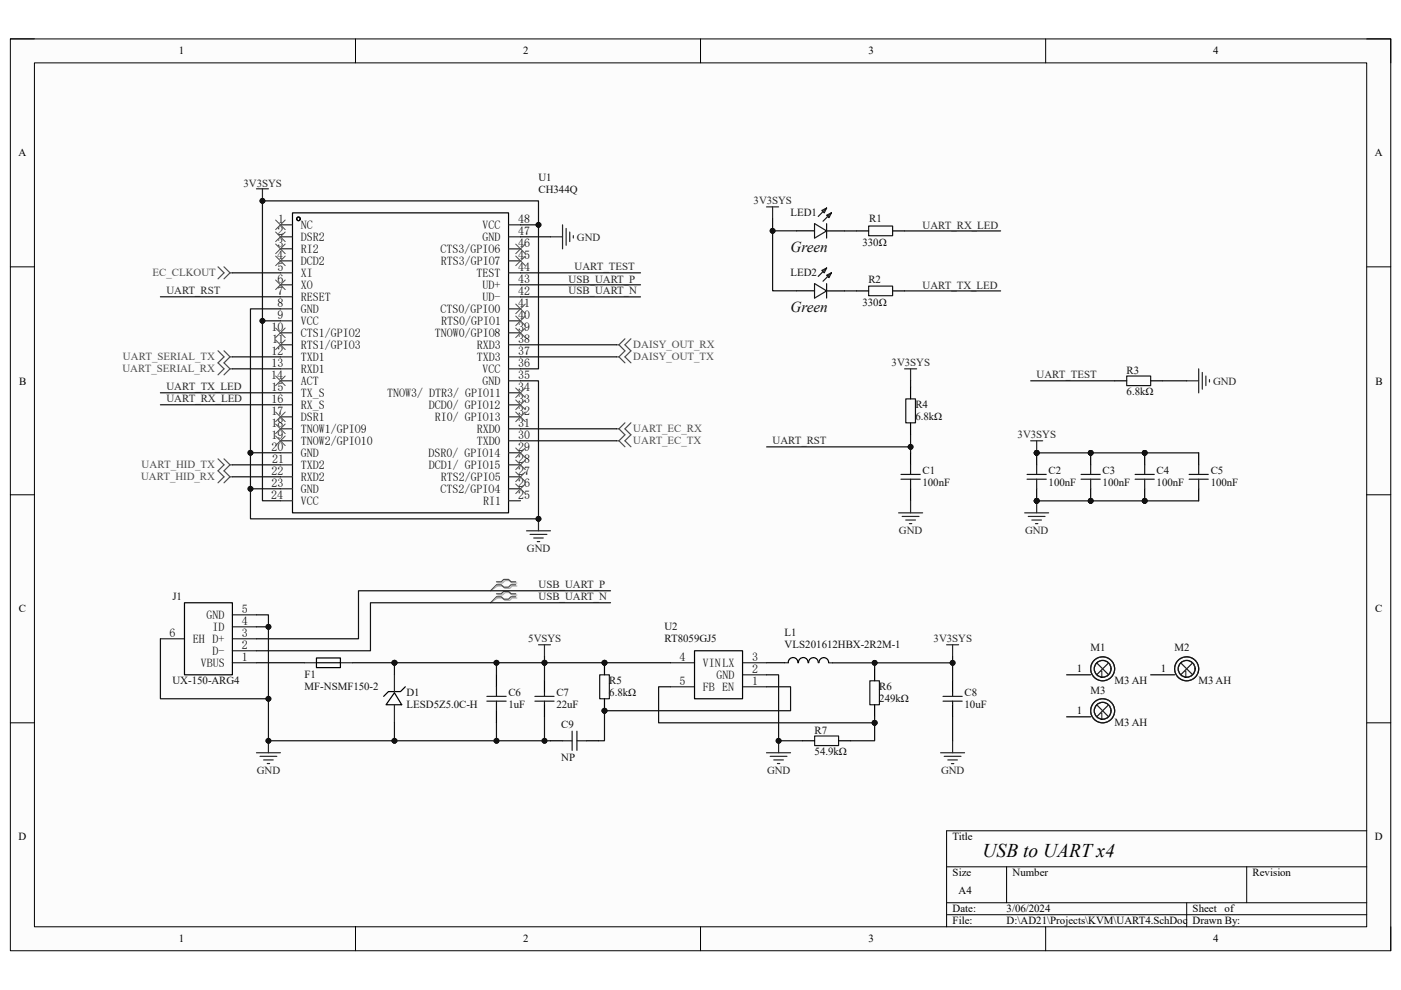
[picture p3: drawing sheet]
<svg xmlns="http://www.w3.org/2000/svg" width="297mm" height="210mm" viewBox="0 0 297 210" stroke-linecap="round" stroke-linejoin="round" font-family="sans-serif">
<path d="M2.2 8.3h292.7v193.4h-292.7z" fill="#fcfcfc"/>
<path d="M2.2 8.3h292.7v193.4h-292.7z" fill="none" stroke="#000" stroke-width=".21"/>
<path d="M7.3 13.3h282.5v183.3h-282.5z" fill="#fcfcfc"/>
<g fill="none" stroke="#000" stroke-width=".21">
<path d="M2.2 8.2h5.1M7.3 13.3h282.5v183.3h-282.5zM75.4 8.3v5M148.5 8.3v5M221.7 8.3v5M289.8 8.3h5.1v5M2.2 56.6h5.1M289.8 56.6h5.1M2.2 104.9h5.1M289.8 104.9h5.1M2.2 153.3h5.1M289.8 153.3h5.1"/>
<path d="M289.8 176.2h-89.1v20.4M75.4 196.6v5.1M148.5 196.6v5.1M200.7 183.9h89.1M200.7 191.5h89.1M200.7 194h89.1M213.4 183.9v7.6M221.7 196.6v5.1M251.6 191.5v5.1M264.3 183.9v7.6M294.9 196.6v5.1"/>
</g>
<g fill="none" stroke="#000" stroke-width=".25">
<path d="M62 45.1h45.8v63.7h-45.8zM39.1 127.8h10.2v15.3h-10.2z"/>
<circle cx="63.3" cy="46.4" r=".38"/>
</g>
<g fill="none" stroke="#292929" stroke-width=".25">
<path d="M59.5 47.7h2.5M59.5 50.2h2.5M59.5 52.8h2.5M59.5 55.3h2.5M59.5 57.9h2.5M107.8 47.7h2.6M107.8 50.2h2.6M107.8 52.8h2.6M107.8 55.3h2.6M107.8 57.9h2.6M59.5 60.4h2.5M59.5 62.9h2.5"/>
<path d="M59.5 65.5h2.5M59.5 68.1h2.5M59.5 70.6h2.5M59.5 73.1h2.5M59.5 75.7h2.5M59.5 78.2h2.5M107.8 60.4h2.6M107.8 63h2.6M107.8 65.5h2.6M107.8 68.1h2.6M107.8 70.6h2.6M107.8 73.1h2.6"/>
<path d="M107.8 75.7h2.6M107.8 78.2h2.6M59.5 88.4h2.5M59.5 91h2.5M59.5 93.5h2.5M59.5 96h2.5M59.5 98.6h2.5M59.5 80.8h2.5M59.5 83.3h2.5M59.5 85.9h2.5M107.8 80.8h2.6M107.8 83.3h2.6"/>
<path d="M107.8 85.9h2.6M107.8 88.4h2.6M107.8 91h2.6M107.8 93.5h2.6M107.8 96h2.6M107.8 98.6h2.6M59.5 101.1h2.5M59.5 103.7h2.5M59.5 106.2h2.5M107.8 101.1h2.6M107.8 103.7h2.6M107.8 106.2h2.6"/>
<path d="M34 135.5h5.1M49.3 135.5h5.1M49.3 130.4h5.1M49.3 132.9h5.1M49.3 138h5.1M49.3 140.6h5.1"/>
</g>
<path d="M54.4 159.7h5.1M56.9 157.1v2.6M55.1 160.4h3.6M55.9 161.2h2M56.7 161.9h.5" fill="none" stroke="#262626" stroke-width=".25"/>
<circle cx="56.9" cy="157.1" r=".51" fill="#0e0e0e"/>
<circle cx="56.9" cy="157.1" r=".51" fill="none" stroke="#0e0e0e" stroke-width=".21"/>
<path d="M147.3 138h10.1v10.2h-10.1zM83.6 146.9l1.6 2.6h-3.4zM85.9 145.7l-1 1h-2.5l-1.1 1M105.3 143.1v2.6M105.3 150.7v2.6M115.4 144.4v2.5M115.4 149.5v2.5M167.1 140.6a1.02 1.02 0 0 1 1-1.1 1.02 1.02 0 0 1 1.1 1.1M169.3 140.6a1.02 1.02 0 0 1 1-1.1 1.02 1.02 0 0 1 1 1.1M171.4 140.6a1.02 1.02 0 0 1 1.1-1.1 1.02 1.02 0 0 1 1 1.1M173.6 140.6a1.02 1.02 0 0 1 1.1-1.1 1.02 1.02 0 0 1 1 1.1" fill="none" stroke="#000" stroke-width=".25"/>
<path d="M103.2 147.7h4.1M103.2 148.7h4.1M105.3 145.7v2M105.3 148.7v2M113.4 147.7h4.1M113.4 148.7h4.1M115.4 146.9v.8M115.4 148.7v.8" fill="none" stroke="#1c1c1c" stroke-width=".25"/>
<path d="M114.2 136.8h2.5M115.4 136.8v2.5M200.7 136.8h2.5M202 136.8v2.5M162.5 159.7h5.1M165.1 157.1v2.6M163.3 160.4h3.6M164.1 161.2h2M164.8 161.9h.5" fill="none" stroke="#262626" stroke-width=".25"/>
<path d="M83.6 143.1v3.8M83.6 149.5v3.8M142.2 145.7h5.1M142.2 140.6h5.1M157.4 145.7h5.1M157.4 143.1h5.1M157.4 140.6h5.1M166.3 140.6h.8M175.8 140.6h.7" fill="none" stroke="#292929" stroke-width=".25"/>
<path d="M105.5 123.7h1l.6-.6h1l.5 .6h1M105.5 124.3h1l.6 .5h1l.5-.5h1M105.5 126.2h1l.6-.5h1l.5 .5h1M105.5 126.8h1l.6 .5h1l.5-.5h1" fill="none" stroke="#aeaeae" stroke-width=".25"/>
<path d="M105.5 124.3l-1.5 1M105.5 126.8l-1.5 1" fill="none" stroke="#aeaeae" stroke-width=".21"/>
<path d="M105.3 123.4h1l.5-.5h1l.5 .5h1M105.3 124h1l.5 .5h1l.5-.5h1M105.3 125.9h1l.5-.5h1l.5 .5h1M105.3 126.6h1l.5 .5h1l.5-.5h1" fill="none" stroke="#4c4c4c" stroke-width=".25"/>
<path d="M105.3 124l-1.3 1.3M105.3 126.6l-1.3 1.2" fill="none" stroke="#4c4c4c" stroke-width=".21"/>
<circle cx="165.1" cy="157.1" r=".51" fill="#0e0e0e"/>
<circle cx="165.1" cy="157.1" r=".51" fill="none" stroke="#0e0e0e" stroke-width=".21"/>
<path d="M170.2 157.1h2.5M177.8 157.1h2.5M185.4 141.9v2.5M185.4 149.5v2.5M202 144.4v2.5M202 149.5v2.5" fill="none" stroke="#000" stroke-width=".25"/>
<path d="M172.7 156.1h5.1v2h-5.1zM184.4 144.4h2.1v5.1h-2.1zM199.9 147.7h4.1M199.9 148.7h4.1M202 146.9v.8M202 148.7v.8" fill="none" stroke="#1c1c1c" stroke-width=".25"/>
<path d="M199.4 159.7h5.1M202 157.1v2.6M200.2 160.4h3.5M201 161.2h2M201.7 162h.5" fill="none" stroke="#262626" stroke-width=".25"/>
<circle cx="128.2" cy="140.6" r=".51" fill="#0e0e0e"/>
<circle cx="128.2" cy="140.6" r=".51" fill="none" stroke="#0e0e0e" stroke-width=".21"/>
<circle cx="128.2" cy="150.8" r=".51" fill="#0e0e0e"/>
<circle cx="128.2" cy="150.8" r=".51" fill="none" stroke="#0e0e0e" stroke-width=".21"/>
<path d="M127.1 143.1h2.1v5.1h-2.1z" fill="none" stroke="#1c1c1c" stroke-width=".25"/>
<path d="M128.2 140.6v2.5" fill="none" stroke="#000" stroke-width=".25"/>
<circle cx="128.2" cy="140.6" r=".51" fill="#0e0e0e"/>
<circle cx="128.2" cy="140.6" r=".51" fill="none" stroke="#0e0e0e" stroke-width=".21"/>
<path d="M128.2 148.2v2.5" fill="none" stroke="#000" stroke-width=".25"/>
<circle cx="128.2" cy="150.8" r=".51" fill="#0e0e0e"/>
<circle cx="128.2" cy="150.8" r=".51" fill="none" stroke="#0e0e0e" stroke-width=".21"/>
<path d="M116.7 157.1h2.6M124.4 157.1h2.5" fill="none" stroke="#000" stroke-width=".25"/>
<path d="M119.3 157.1h2M121.3 155.1v4.1M122.3 155.1v4.1M122.3 157.1h2.1" fill="none" stroke="#1c1c1c" stroke-width=".25"/>
<path d="M111.6 112.6h5.1M112.4 113.3h3.5M113.2 114.1h2M113.9 114.9h.5M114.2 110v2.6" fill="none" stroke="#262626" stroke-width=".25"/>
<circle cx="114.2" cy="110" r=".51" fill="#0e0e0e"/>
<circle cx="114.2" cy="110" r=".51" fill="none" stroke="#0e0e0e" stroke-width=".21"/>
<g fill="none" stroke="#4c4c4c" stroke-width=".21">
<path d="M58.4 49.2l2.1 2M58.4 54.3l2.1 2M58.4 51.8l2.1 2M58.4 46.7l2.1 2M60.5 49.2l-2.1 2M60.5 54.3l-2.1 2M60.5 51.8l-2.1 2M60.5 46.7l-2.1 2M109.3 51.8l2.1 2M109.3 54.3l2.1 2M111.4 51.8l-2.1 2M111.4 54.3l-2.1 2"/>
<path d="M58.4 69.6l2.1 2M58.4 72.1l2.1 2M60.5 69.6l-2.1 2M60.5 72.1l-2.1 2M109.3 64.5l2.1 2M109.3 67l2.1 2.1M109.3 69.6l2.1 2M111.4 64.5l-2.1 2M111.4 67l-2.1 2.1M111.4 69.6l-2.1 2M58.4 87.4l2.1 2M58.4 89.9l2.1 2.1"/>
<path d="M58.4 92.5l2.1 2M60.5 87.4l-2.1 2M60.5 89.9l-2.1 2.1M60.5 92.5l-2.1 2M109.3 95l2.1 2.1M109.3 97.6l2.1 2M109.3 82.3l2.1 2M109.3 84.8l2.1 2.1M109.3 87.4l2.1 2M111.4 95l-2.1 2.1M111.4 97.6l-2.1 2M111.4 82.3l-2.1 2"/>
<path d="M111.4 84.8l-2.1 2.1M111.4 87.4l-2.1 2M109.3 100.1l2.1 2.1M109.3 102.7l2.1 2M111.4 100.1l-2.1 2.1M111.4 102.7l-2.1 2"/>
</g>
<path d="M54.4 40h2.5M55.6 40v2.6M116.7 50.2h2.6M119.3 47.7v5.1M120 48.5v3.5M120.8 49.2v2M121.6 50v.5" fill="none" stroke="#262626" stroke-width=".25"/>
<circle cx="55.6" cy="42.6" r=".51" fill="#0e0e0e"/>
<circle cx="55.6" cy="42.6" r=".51" fill="none" stroke="#0e0e0e" stroke-width=".21"/>
<path d="M236.3 80.8h2.6M244 80.8h2.5M67.1 139.6h5.1v2h-5.1zM67.1 140.6h5.1" fill="none" stroke="#000" stroke-width=".25"/>
<path d="M64.6 140.6h2.5M72.2 140.6h2.5" fill="none" stroke="#292929" stroke-width=".25"/>
<path d="M238.9 79.8h5.1v2h-5.1z" fill="none" stroke="#1c1c1c" stroke-width=".25"/>
<path d="M130.7 91h.5M130.7 93.5h.5M131.2 91l1.3 1.2-1.3 1.3M131.2 93.5l1.3 1.3M132.5 89.7l-1.3 1.3M133.8 89.7l-1.3 1.3 1.3 1.2-1.3 1.3 1.3 1.3" fill="none" stroke="#4c4c4c" stroke-width=".25"/>
<circle cx="219.8" cy="96.1" r=".51" fill="#0e0e0e"/>
<circle cx="219.8" cy="96.1" r=".51" fill="none" stroke="#0e0e0e" stroke-width=".21"/>
<circle cx="219.8" cy="106.2" r=".51" fill="#0e0e0e"/>
<circle cx="219.8" cy="106.2" r=".51" fill="none" stroke="#0e0e0e" stroke-width=".21"/>
<path d="M219.8 96.1v2.5" fill="none" stroke="#000" stroke-width=".25"/>
<circle cx="219.8" cy="96.1" r=".51" fill="#0e0e0e"/>
<circle cx="219.8" cy="96.1" r=".51" fill="none" stroke="#0e0e0e" stroke-width=".21"/>
<path d="M219.8 103.7v2.5" fill="none" stroke="#000" stroke-width=".25"/>
<circle cx="219.8" cy="106.2" r=".51" fill="#0e0e0e"/>
<circle cx="219.8" cy="106.2" r=".51" fill="none" stroke="#0e0e0e" stroke-width=".21"/>
<path d="M219.8 98.6v2M217.8 100.6h4M217.8 101.6h4M219.8 101.6v2.1" fill="none" stroke="#1c1c1c" stroke-width=".25"/>
<circle cx="231.2" cy="96.1" r=".51" fill="#0e0e0e"/>
<circle cx="231.2" cy="96.1" r=".51" fill="none" stroke="#0e0e0e" stroke-width=".21"/>
<circle cx="231.2" cy="106.2" r=".51" fill="#0e0e0e"/>
<circle cx="231.2" cy="106.2" r=".51" fill="none" stroke="#0e0e0e" stroke-width=".21"/>
<path d="M231.2 96.1v2.5" fill="none" stroke="#000" stroke-width=".25"/>
<circle cx="231.2" cy="96.1" r=".51" fill="#0e0e0e"/>
<circle cx="231.2" cy="96.1" r=".51" fill="none" stroke="#0e0e0e" stroke-width=".21"/>
<path d="M231.2 103.7v2.5" fill="none" stroke="#000" stroke-width=".25"/>
<circle cx="231.2" cy="106.2" r=".51" fill="#0e0e0e"/>
<circle cx="231.2" cy="106.2" r=".51" fill="none" stroke="#0e0e0e" stroke-width=".21"/>
<path d="M231.2 98.6v2M229.2 100.6h4.1M229.2 101.6h4.1M231.2 101.6v2.1" fill="none" stroke="#1c1c1c" stroke-width=".25"/>
<circle cx="242.7" cy="96.1" r=".51" fill="#0e0e0e"/>
<circle cx="242.7" cy="96.1" r=".51" fill="none" stroke="#0e0e0e" stroke-width=".21"/>
<circle cx="242.7" cy="106.2" r=".51" fill="#0e0e0e"/>
<circle cx="242.7" cy="106.2" r=".51" fill="none" stroke="#0e0e0e" stroke-width=".21"/>
<path d="M242.7 96.1v2.5" fill="none" stroke="#000" stroke-width=".25"/>
<circle cx="242.7" cy="96.1" r=".51" fill="#0e0e0e"/>
<circle cx="242.7" cy="96.1" r=".51" fill="none" stroke="#0e0e0e" stroke-width=".21"/>
<path d="M242.7 103.7v2.5" fill="none" stroke="#000" stroke-width=".25"/>
<circle cx="242.7" cy="106.2" r=".51" fill="#0e0e0e"/>
<circle cx="242.7" cy="106.2" r=".51" fill="none" stroke="#0e0e0e" stroke-width=".21"/>
<path d="M242.7 98.6v2M254.1 98.6v2M240.7 100.6h4M240.7 101.6h4M242.7 101.6v2.1M252.1 100.6h4.1M252.1 101.6h4.1M254.1 101.6v2.1" fill="none" stroke="#1c1c1c" stroke-width=".25"/>
<path d="M254.1 96.1v2.5M254.1 103.7v2.5" fill="none" stroke="#000" stroke-width=".25"/>
<path d="M217.3 108.8h5M218 109.5h3.6M218.8 110.3h2M219.5 111.1h.5M219.8 106.2v2.6" fill="none" stroke="#262626" stroke-width=".25"/>
<circle cx="219.8" cy="106.2" r=".51" fill="#0e0e0e"/>
<circle cx="219.8" cy="106.2" r=".51" fill="none" stroke="#0e0e0e" stroke-width=".21"/>
<path d="M218.5 93.5h2.6M219.8 93.5v2.6" fill="none" stroke="#262626" stroke-width=".25"/>
<circle cx="219.8" cy="96.1" r=".51" fill="#0e0e0e"/>
<circle cx="219.8" cy="96.1" r=".51" fill="none" stroke="#0e0e0e" stroke-width=".21"/>
<g fill="none" stroke="#262626" stroke-width=".25">
<path d="M162.5 43.9h2.6M163.8 43.9v2.5M191.8 78.2h2.5M193.1 78.2v2.6M254.1 78.2v5.1M254.9 79v3.5M255.7 79.8v2M251.6 80.8h2.5M256.4 80.5v.5M190.5 108.8h5.1M191.3 109.5h3.6M192 110.3h2.1"/>
<path d="M192.8 111.1h.5M193.1 106.2v2.6"/>
</g>
<g fill="none" stroke="#1c1c1c" stroke-width=".25">
<path d="M172.7 47.4v3.1M172.7 47.4l2.6 1.6-2.6 1.5M174.2 44.6l1.1-.5-.6 1zM174.2 57.4l1.1-.5-.6 1zM175.3 44.1l-1.8 1.8M175.3 56.9l-1.8 1.7M175.3 47.4v3.1M175.3 45.7l1-.6-.5 1.1zM175.3 58.4l1-.5-.5 1zM176.3 45.1l-1.8 1.8M176.3 57.9l-1.8 1.7M184.2 47.9h5v2.1h-5z"/>
<path d="M172.7 60.2v3M172.7 60.2l2.6 1.5-2.6 1.5M175.3 60.2v3M184.2 60.7h5v2h-5zM192 84.6h2.1v5.1h-2.1zM193.1 98.6v2M191 100.6h4.1M191 101.6h4.1M193.1 101.6v2.1"/>
</g>
<path d="M168.9 49h3.8M175.3 49h3.8M181.6 49h2.6M189.2 49h2.6M168.9 61.7h3.8M175.3 61.7h3.8M181.6 61.7h2.6M189.2 61.7h2.6M193.1 82v2.6M193.1 89.7v2.5M193.1 96.1v2.5M193.1 103.7v2.5" fill="none" stroke="#000" stroke-width=".25"/>
<path d="M58.4 59.4l2.1 2M60.5 59.4l-2.1 2M58.4 79.8l2.1 2M60.5 79.8l-2.1 2" fill="none" stroke="#4c4c4c" stroke-width=".21"/>
<g fill="none" stroke="#4c4c4c" stroke-width=".25">
<path d="M46.2 56.6l1.3 1.3-1.3 1.2M47.5 56.6l1.3 1.3M48.8 57.9l-1.3 1.2M48.8 57.9h.5M46.2 74.4l1.3 1.3-1.3 1.3 1.3 1.2-1.3 1.3M47.5 74.4l1.3 1.3M48.8 78.2l-1.3 1.3M48.8 75.7h.5M48.8 78.2h.5M48.8 75.7l-1.3 1.3 1.3 1.2M130.7 75.7h.5M130.7 73.1h.5"/>
<path d="M131.2 75.7l1.3 1.3M131.2 73.1l1.3 1.3-1.3 1.3M132.5 71.9l-1.3 1.2M133.8 71.9l-1.3 1.2 1.3 1.3-1.3 1.3 1.3 1.3M46.2 97.3l1.3 1.3-1.3 1.3 1.3 1.2-1.3 1.3M47.5 97.3l1.3 1.3M48.8 98.6h.5M48.8 98.6l-1.3 1.3 1.3 1.2M48.8 101.1l-1.3 1.3M48.8 101.1h.5"/>
</g>
<path d="M34 135.5v12.7h22.9" fill="none" stroke="#0e0e0e" stroke-width=".25"/>
<circle cx="56.9" cy="148.2" r=".51" fill="#0e0e0e"/>
<circle cx="56.9" cy="148.2" r=".51" fill="none" stroke="#0e0e0e" stroke-width=".21"/>
<path d="M54.4 132.9h2.5" fill="none" stroke="#0e0e0e" stroke-width=".25"/>
<circle cx="56.9" cy="132.9" r=".51" fill="#0e0e0e"/>
<circle cx="56.9" cy="132.9" r=".51" fill="none" stroke="#0e0e0e" stroke-width=".21"/>
<path d="M83.6 153.3v3.8" fill="none" stroke="#0e0e0e" stroke-width=".25"/>
<circle cx="83.6" cy="157.1" r=".51" fill="#0e0e0e"/>
<circle cx="83.6" cy="157.1" r=".51" fill="none" stroke="#0e0e0e" stroke-width=".21"/>
<path d="M83.6 140.6v2.5" fill="none" stroke="#0e0e0e" stroke-width=".25"/>
<circle cx="83.6" cy="140.6" r=".51" fill="#0e0e0e"/>
<circle cx="83.6" cy="140.6" r=".51" fill="none" stroke="#0e0e0e" stroke-width=".21"/>
<path d="M110.4 63h25.4M110.4 60.4h25.4M129.5 125.3h-53.5v10.2h-21.6M129.5 127.8h-51v10.2h-24.1M162.5 140.6h3.8M162.5 143.1h2.6v14h5.1" fill="none" stroke="#0e0e0e" stroke-width=".25"/>
<circle cx="165.1" cy="157.1" r=".51" fill="#0e0e0e"/>
<circle cx="165.1" cy="157.1" r=".51" fill="none" stroke="#0e0e0e" stroke-width=".21"/>
<path d="M185.4 153.3v3.8h-5.1M202 152v5.1" fill="none" stroke="#0e0e0e" stroke-width=".25"/>
<circle cx="185.4" cy="153.3" r=".51" fill="#0e0e0e"/>
<circle cx="185.4" cy="153.3" r=".51" fill="none" stroke="#0e0e0e" stroke-width=".21"/>
<path d="M115.4 140.6v3.8" fill="none" stroke="#0e0e0e" stroke-width=".25"/>
<circle cx="115.4" cy="140.6" r=".51" fill="#0e0e0e"/>
<circle cx="115.4" cy="140.6" r=".51" fill="none" stroke="#0e0e0e" stroke-width=".21"/>
<path d="M105.3 153.3v3.8" fill="none" stroke="#0e0e0e" stroke-width=".25"/>
<circle cx="105.3" cy="157.1" r=".51" fill="#0e0e0e"/>
<circle cx="105.3" cy="157.1" r=".51" fill="none" stroke="#0e0e0e" stroke-width=".21"/>
<path d="M105.3 140.6v2.5" fill="none" stroke="#0e0e0e" stroke-width=".25"/>
<circle cx="105.3" cy="140.6" r=".51" fill="#0e0e0e"/>
<circle cx="105.3" cy="140.6" r=".51" fill="none" stroke="#0e0e0e" stroke-width=".21"/>
<path d="M115.4 139.3v1.3h26.8" fill="none" stroke="#0e0e0e" stroke-width=".25"/>
<circle cx="115.4" cy="140.6" r=".51" fill="#0e0e0e"/>
<circle cx="115.4" cy="140.6" r=".51" fill="none" stroke="#0e0e0e" stroke-width=".21"/>
<circle cx="128.2" cy="140.6" r=".51" fill="#0e0e0e"/>
<circle cx="128.2" cy="140.6" r=".51" fill="none" stroke="#0e0e0e" stroke-width=".21"/>
<path d="M115.4 157.1h1.3" fill="none" stroke="#0e0e0e" stroke-width=".25"/>
<circle cx="115.4" cy="157.1" r=".51" fill="#0e0e0e"/>
<circle cx="115.4" cy="157.1" r=".51" fill="none" stroke="#0e0e0e" stroke-width=".21"/>
<path d="M162.5 145.7h5.1v5h-39.4v6.4h-1.3" fill="none" stroke="#0e0e0e" stroke-width=".25"/>
<circle cx="128.2" cy="150.8" r=".51" fill="#0e0e0e"/>
<circle cx="128.2" cy="150.8" r=".51" fill="none" stroke="#0e0e0e" stroke-width=".21"/>
<path d="M142.2 145.7h-2.6v7.6h45.8" fill="none" stroke="#0e0e0e" stroke-width=".25"/>
<circle cx="185.4" cy="153.3" r=".51" fill="#0e0e0e"/>
<circle cx="185.4" cy="153.3" r=".51" fill="none" stroke="#0e0e0e" stroke-width=".21"/>
<path d="M185.4 152v1.3" fill="none" stroke="#0e0e0e" stroke-width=".25"/>
<circle cx="185.4" cy="153.3" r=".51" fill="#0e0e0e"/>
<circle cx="185.4" cy="153.3" r=".51" fill="none" stroke="#0e0e0e" stroke-width=".21"/>
<path d="M185.4 140.6v1.3" fill="none" stroke="#0e0e0e" stroke-width=".25"/>
<circle cx="185.4" cy="140.6" r=".51" fill="#0e0e0e"/>
<circle cx="185.4" cy="140.6" r=".51" fill="none" stroke="#0e0e0e" stroke-width=".21"/>
<path d="M110.4 47.7h3.8v-5.1h-58.6v25.5h3.9M34 62.9h25.5M49.3 75.7h10.2M49.3 78.2h10.2M110.4 73.1h20.3M110.4 75.7h20.3M49.3 98.6h10.2M110.4 91h20.3M110.4 93.5h20.3M49.3 101.1h10.2" fill="none" stroke="#0e0e0e" stroke-width=".25"/>
<circle cx="55.6" cy="68.1" r=".51" fill="#0e0e0e"/>
<circle cx="55.6" cy="68.1" r=".51" fill="none" stroke="#0e0e0e" stroke-width=".21"/>
<circle cx="55.6" cy="42.6" r=".51" fill="#0e0e0e"/>
<circle cx="55.6" cy="42.6" r=".51" fill="none" stroke="#0e0e0e" stroke-width=".21"/>
<circle cx="114.2" cy="47.7" r=".51" fill="#0e0e0e"/>
<circle cx="114.2" cy="47.7" r=".51" fill="none" stroke="#0e0e0e" stroke-width=".21"/>
<path d="M114.2 47.7v30.5h-3.8" fill="none" stroke="#0e0e0e" stroke-width=".25"/>
<circle cx="114.2" cy="47.7" r=".51" fill="#0e0e0e"/>
<circle cx="114.2" cy="47.7" r=".51" fill="none" stroke="#0e0e0e" stroke-width=".21"/>
<path d="M55.6 68.1v38.1h3.9" fill="none" stroke="#0e0e0e" stroke-width=".25"/>
<circle cx="55.6" cy="68.1" r=".51" fill="#0e0e0e"/>
<circle cx="55.6" cy="68.1" r=".51" fill="none" stroke="#0e0e0e" stroke-width=".21"/>
<path d="M110.4 80.8h3.8v29.2h-61.1v-6.3" fill="none" stroke="#0e0e0e" stroke-width=".25"/>
<circle cx="53.1" cy="103.7" r=".51" fill="#0e0e0e"/>
<circle cx="53.1" cy="103.7" r=".51" fill="none" stroke="#0e0e0e" stroke-width=".21"/>
<circle cx="114.2" cy="110" r=".51" fill="#0e0e0e"/>
<circle cx="114.2" cy="110" r=".51" fill="none" stroke="#0e0e0e" stroke-width=".21"/>
<path d="M110.4 50.2h6.3M53.1 96h6.4" fill="none" stroke="#0e0e0e" stroke-width=".25"/>
<circle cx="53.1" cy="96" r=".51" fill="#0e0e0e"/>
<circle cx="53.1" cy="96" r=".51" fill="none" stroke="#0e0e0e" stroke-width=".21"/>
<path d="M49.3 57.9h10.2M202 140.6v3.8" fill="none" stroke="#0e0e0e" stroke-width=".25"/>
<circle cx="202" cy="140.6" r=".51" fill="#0e0e0e"/>
<circle cx="202" cy="140.6" r=".51" fill="none" stroke="#0e0e0e" stroke-width=".21"/>
<path d="M54.4 140.6h10.2M74.7 140.6h8.9" fill="none" stroke="#0e0e0e" stroke-width=".25"/>
<circle cx="83.6" cy="140.6" r=".51" fill="#0e0e0e"/>
<circle cx="83.6" cy="140.6" r=".51" fill="none" stroke="#0e0e0e" stroke-width=".21"/>
<path d="M110.4 57.9h25.4M219.8 106.2h34.3" fill="none" stroke="#0e0e0e" stroke-width=".25"/>
<circle cx="219.8" cy="106.2" r=".51" fill="#0e0e0e"/>
<circle cx="219.8" cy="106.2" r=".51" fill="none" stroke="#0e0e0e" stroke-width=".21"/>
<circle cx="231.2" cy="106.2" r=".51" fill="#0e0e0e"/>
<circle cx="231.2" cy="106.2" r=".51" fill="none" stroke="#0e0e0e" stroke-width=".21"/>
<circle cx="242.7" cy="106.2" r=".51" fill="#0e0e0e"/>
<circle cx="242.7" cy="106.2" r=".51" fill="none" stroke="#0e0e0e" stroke-width=".21"/>
<path d="M219.8 96.1h34.3" fill="none" stroke="#0e0e0e" stroke-width=".25"/>
<circle cx="242.7" cy="96.1" r=".51" fill="#0e0e0e"/>
<circle cx="242.7" cy="96.1" r=".51" fill="none" stroke="#0e0e0e" stroke-width=".21"/>
<circle cx="231.2" cy="96.1" r=".51" fill="#0e0e0e"/>
<circle cx="231.2" cy="96.1" r=".51" fill="none" stroke="#0e0e0e" stroke-width=".21"/>
<circle cx="219.8" cy="96.1" r=".51" fill="#0e0e0e"/>
<circle cx="219.8" cy="96.1" r=".51" fill="none" stroke="#0e0e0e" stroke-width=".21"/>
<path d="M193.1 92.2v2.6h-30.6M218.5 80.8h17.8M246.5 80.8h5.1" fill="none" stroke="#0e0e0e" stroke-width=".25"/>
<circle cx="193.1" cy="94.8" r=".51" fill="#0e0e0e"/>
<circle cx="193.1" cy="94.8" r=".51" fill="none" stroke="#0e0e0e" stroke-width=".21"/>
<path d="M193.1 80.8v1.2M193.1 94.8v1.3" fill="none" stroke="#0e0e0e" stroke-width=".25"/>
<circle cx="193.1" cy="94.8" r=".51" fill="#0e0e0e"/>
<circle cx="193.1" cy="94.8" r=".51" fill="none" stroke="#0e0e0e" stroke-width=".21"/>
<path d="M163.8 46.4v2.6h5.1" fill="none" stroke="#0e0e0e" stroke-width=".25"/>
<circle cx="163.8" cy="49" r=".51" fill="#0e0e0e"/>
<circle cx="163.8" cy="49" r=".51" fill="none" stroke="#0e0e0e" stroke-width=".21"/>
<path d="M163.8 49v12.7h5.1M179.1 49h2.5M191.8 49h20.4" fill="none" stroke="#0e0e0e" stroke-width=".25"/>
<circle cx="163.8" cy="49" r=".51" fill="#0e0e0e"/>
<circle cx="163.8" cy="49" r=".51" fill="none" stroke="#0e0e0e" stroke-width=".21"/>
<path d="M59.5 65.5h-6.4v38.2h6.4M179.1 61.7h2.5M191.8 61.7h20.4M34 85.9h25.5M34 83.3h25.5" fill="none" stroke="#0e0e0e" stroke-width=".25"/>
<circle cx="53.1" cy="96" r=".51" fill="#0e0e0e"/>
<circle cx="53.1" cy="96" r=".51" fill="none" stroke="#0e0e0e" stroke-width=".21"/>
<circle cx="53.1" cy="103.7" r=".51" fill="#0e0e0e"/>
<circle cx="53.1" cy="103.7" r=".51" fill="none" stroke="#0e0e0e" stroke-width=".21"/>
<path d="M54.4 130.4h2.5v26.7h58.5v-5.1" fill="none" stroke="#0e0e0e" stroke-width=".25"/>
<circle cx="56.9" cy="132.9" r=".51" fill="#0e0e0e"/>
<circle cx="56.9" cy="132.9" r=".51" fill="none" stroke="#0e0e0e" stroke-width=".21"/>
<circle cx="56.9" cy="148.2" r=".51" fill="#0e0e0e"/>
<circle cx="56.9" cy="148.2" r=".51" fill="none" stroke="#0e0e0e" stroke-width=".21"/>
<circle cx="56.9" cy="157.1" r=".51" fill="#0e0e0e"/>
<circle cx="56.9" cy="157.1" r=".51" fill="none" stroke="#0e0e0e" stroke-width=".21"/>
<circle cx="83.6" cy="157.1" r=".51" fill="#0e0e0e"/>
<circle cx="83.6" cy="157.1" r=".51" fill="none" stroke="#0e0e0e" stroke-width=".21"/>
<circle cx="105.3" cy="157.1" r=".51" fill="#0e0e0e"/>
<circle cx="105.3" cy="157.1" r=".51" fill="none" stroke="#0e0e0e" stroke-width=".21"/>
<circle cx="115.4" cy="157.1" r=".51" fill="#0e0e0e"/>
<circle cx="115.4" cy="157.1" r=".51" fill="none" stroke="#0e0e0e" stroke-width=".21"/>
<path d="M83.6 140.6h31.8" fill="none" stroke="#0e0e0e" stroke-width=".25"/>
<circle cx="115.4" cy="140.6" r=".51" fill="#0e0e0e"/>
<circle cx="115.4" cy="140.6" r=".51" fill="none" stroke="#0e0e0e" stroke-width=".21"/>
<circle cx="105.3" cy="140.6" r=".51" fill="#0e0e0e"/>
<circle cx="105.3" cy="140.6" r=".51" fill="none" stroke="#0e0e0e" stroke-width=".21"/>
<circle cx="83.6" cy="140.6" r=".51" fill="#0e0e0e"/>
<circle cx="83.6" cy="140.6" r=".51" fill="none" stroke="#0e0e0e" stroke-width=".21"/>
<path d="M202 139.3v1.3h-25.5" fill="none" stroke="#0e0e0e" stroke-width=".25"/>
<circle cx="202" cy="140.6" r=".51" fill="#0e0e0e"/>
<circle cx="202" cy="140.6" r=".51" fill="none" stroke="#0e0e0e" stroke-width=".21"/>
<circle cx="185.4" cy="140.6" r=".51" fill="#0e0e0e"/>
<circle cx="185.4" cy="140.6" r=".51" fill="none" stroke="#0e0e0e" stroke-width=".21"/>
<g fill="none" stroke="#1c1c1c" stroke-width=".25">
<path d="M232.5 140.6l2.6 2.5M232.5 149.5l2.6 2.5M235.1 140.6l-2.6 2.5M235.1 149.5l-2.6 2.5M250.3 140.6l2.6 2.5M252.9 140.6l-2.6 2.5"/>
<circle cx="233.8" cy="150.8" r="2.54"/>
<circle cx="233.8" cy="150.8" r="1.78"/>
<circle cx="233.8" cy="141.9" r="2.54"/>
<circle cx="233.8" cy="141.9" r="1.78"/>
<circle cx="251.6" cy="141.9" r="1.78"/>
<circle cx="251.6" cy="141.9" r="2.55"/>
</g>
<path d="M226.1 143.1h5.1M226.1 152h5.1M244 143.1h5" fill="none" stroke="#000" stroke-width=".25"/>
<text font-size="4.1" x="208.3" y="181.7">USB to UART x4</text>
<g font-size="3.2" fill="#0e0e0e">
<text x="167.6" y="53.4">Green</text>
<text x="167.6" y="66.1">Green</text>
</g>
<g font-size="2.5">
<text x="58.9" y="47.3">1</text>
<text x="109.9" y="47.3">48</text>
<text x="58.9" y="49.9">2</text>
<text x="58.9" y="52.4">3</text>
<text x="63.8" y="48.6">NC</text>
<text x="63.8" y="51.1">DSR2</text>
<text x="63.8" y="53.7">RI2</text>
<text x="93.4" y="53.7">CTS3/GPIO6</text>
<text x="102.3" y="51.1">GND</text>
<text x="102.3" y="48.6">VCC</text>
<text x="109.9" y="52.4">46</text>
<text x="109.9" y="49.9">47</text>
<text x="58.8" y="55">4</text>
<text x="58.9" y="57.5">5</text>
<text x="63.8" y="56.2">DCD2</text>
<text x="63.8" y="58.8">XI</text>
<text x="93.4" y="56.2">RTS3/GPIO7</text>
<text x="101" y="58.8">TEST</text>
<text x="109.9" y="57.5">44</text>
<text x="109.9" y="55">45</text>
<text x="58.8" y="60">6</text>
<text x="58.8" y="62.6">7</text>
<text x="58.8" y="65.2">8</text>
<text x="63.8" y="61.3">XO</text>
<text x="63.8" y="63.9">RESET</text>
<text x="102.3" y="63.9">UD-</text>
<text x="102.3" y="61.3">UD+</text>
<text x="109.9" y="65.2">41</text>
<text x="109.9" y="62.6">42</text>
<text x="109.9" y="60">43</text>
<text x="57.5" y="70.2">10</text>
<text x="58.8" y="67.7">9</text>
<text x="63.8" y="66.4">GND</text>
<text x="63.8" y="69">VCC</text>
<text x="63.8" y="71.5">CTS1/GPIO2</text>
<text x="92.2" y="71.5">TNOW0/GPIO8</text>
<text x="93.4" y="66.4">CTS0/GPIO0</text>
<text x="93.6" y="69">RTS0/GPIO1</text>
<text x="109.9" y="70.2">39</text>
<text x="109.9" y="67.7">40</text>
<text x="57.6" y="75.3">12</text>
<text x="57.6" y="77.9">13</text>
<text x="57.7" y="72.8">11</text>
<text x="63.8" y="74">RTS1/GPIO3</text>
<text x="63.8" y="76.6">TXD1</text>
<text x="101.1" y="76.6">TXD3</text>
<text x="101.1" y="74">RXD3</text>
<text x="109.9" y="75.3">37</text>
<text x="109.9" y="72.8">38</text>
<text x="109.9" y="77.9">36</text>
<text x="57.5" y="80.4">14</text>
<text x="57.6" y="83">15</text>
<text x="63.8" y="79.1">RXD1</text>
<text x="63.8" y="81.7">ACT</text>
<text x="102.3" y="81.7">GND</text>
<text x="102.3" y="79.1">VCC</text>
<text x="109.9" y="83">34</text>
<text x="109.9" y="80.4">35</text>
<text x="57.5" y="85.5">16</text>
<text x="57.6" y="88.1">17</text>
<text x="63.8" y="84.2">TX_S</text>
<text x="63.8" y="86.8">RX_S</text>
<text x="63.8" y="89.3">DSR1</text>
<text x="82.1" y="84.2">TNOW3/ DTR3/ GPIO11</text>
<text x="90.9" y="86.8">DCD0/ GPIO12</text>
<text x="92.2" y="89.3">RI0/ GPIO13</text>
<text x="109.9" y="85.5">33</text>
<text x="109.9" y="88.1">32</text>
<text x="57.5" y="93.1">19</text>
<text x="57.5" y="95.7">20</text>
<text x="57.6" y="90.6">18</text>
<text x="63.8" y="91.9">TNOW1/GPIO9</text>
<text x="63.8" y="94.4">TNOW2/GPIO10</text>
<text x="101.1" y="94.4">TXD0</text>
<text x="101.1" y="91.9">RXD0</text>
<text x="109.9" y="95.7">29</text>
<text x="109.9" y="93.1">30</text>
<text x="109.9" y="90.6">31</text>
<text x="57.6" y="100.8">22</text>
<text x="57.7" y="98.2">21</text>
<text x="63.8" y="96.9">GND</text>
<text x="63.8" y="99.5">TXD2</text>
<text x="90.8" y="96.9">DSR0/ GPIO14</text>
<text x="90.9" y="99.5">DCD1/ GPIO15</text>
<text x="109.9" y="98.2">28</text>
<text x="109.9" y="100.8">27</text>
<text x="57.5" y="105.9">24</text>
<text x="57.6" y="103.3">23</text>
<text x="63.8" y="102">RXD2</text>
<text x="63.8" y="104.6">GND</text>
<text x="63.8" y="107.1">VCC</text>
<text x="93.4" y="104.6">CTS2/GPIO4</text>
<text x="93.5" y="102">RTS2/GPIO5</text>
<text x="102.5" y="107.1">RI1</text>
<text x="109.9" y="103.3">26</text>
<text x="109.9" y="105.9">25</text>
<text x="43.8" y="131.3">GND</text>
<text x="51.3" y="130">5</text>
<text x="35.9" y="135.1">6</text>
<text x="40.9" y="136.4">EH D+</text>
<text x="45" y="133.9">ID</text>
<text x="51.3" y="132.6">4</text>
<text x="51.3" y="135.1">3</text>
<text x="51.3" y="137.7">2</text>
<text x="42.6" y="141.5">VBUS</text>
<text x="45" y="138.9">D-</text>
<text x="51.3" y="140.2">1</text>
<text x="144" y="140.2">4</text>
<text x="149" y="141.5">VINLX</text>
<text x="159.5" y="142.8">2</text>
<text x="159.5" y="140.2">3</text>
<text x="144.1" y="145.3">5</text>
<text x="149" y="146.6">FB EN</text>
<text x="151.9" y="144">GND</text>
<text x="159.5" y="145.3">1</text>
</g>
<g font-size="2.3">
<text x="37.9" y="11.6">1</text>
<text x="110.9" y="11.6">2</text>
<text x="184.1" y="11.6">3</text>
<text x="257.2" y="11.6">4</text>
<text x="3.9" y="33.2">A</text>
<text x="291.5" y="33.2">A</text>
<text x="4" y="81.6">B</text>
<text x="291.6" y="81.6">B</text>
<text x="4" y="129.9">C</text>
<text x="291.6" y="129.9">C</text>
<text x="228.3" y="142.6">1</text>
<text x="233" y="143.9">1</text>
<text x="246.1" y="142.6">1</text>
<text x="250.8" y="143.9">1</text>
<text x="228.3" y="151.5">1</text>
<text x="233" y="152.8">1</text>
<text x="4" y="178.2">D</text>
<text x="202" y="178.2">Title</text>
<text x="291.5" y="178.2">D</text>
<text x="202" y="185.9">Size</text>
<text x="214.7" y="185.9">Number</text>
<text x="265.6" y="185.9">Revision</text>
<text x="203.2" y="189.7">A4</text>
<text x="202" y="193.5">Date:</text>
<text x="202" y="196.1">File:</text>
<text x="213.4" y="193.5">3/06/2024</text>
<text x="213.4" y="196.1">D:\AD21\Projects\KVM\UART4.SchDoc Drawn By:</text>
<text x="252.9" y="193.5">Sheet</text>
<text x="259.6" y="193.5">of</text>
<text x="37.9" y="199.9">1</text>
<text x="110.9" y="199.9">2</text>
<text x="184.1" y="199.9">3</text>
<text x="257.2" y="199.9">4</text>
</g>
<g font-size="2.3" fill="#262626">
<text x="51.6" y="39.6">3V3SYS</text>
<text x="159.8" y="43.4">3V3SYS</text>
<text x="122.3" y="51">GND</text>
<text x="195.6" y="48.5">UART_RX_LED</text>
<text x="120.5" y="59.9">USB_UART_P</text>
<text x="121.8" y="57.4">UART_TEST</text>
<text x="35.3" y="62.5">UART_RST</text>
<text x="120.5" y="62.5">USB_UART_N</text>
<text x="195.6" y="61.2">UART_TX_LED</text>
<text x="189" y="77.7">3V3SYS</text>
<text x="35.3" y="82.8">UART_TX_LED</text>
<text x="219.8" y="80.3">UART_TEST</text>
<text x="257.2" y="81.6">GND</text>
<text x="35.3" y="85.4">UART_RX_LED</text>
<text x="163.8" y="94.3">UART_RST</text>
<text x="215.7" y="93">3V3SYS</text>
<text x="190.6" y="113.3">GND</text>
<text x="217.3" y="113.3">GND</text>
<text x="111.7" y="117.2">GND</text>
<text x="114.2" y="124.8">USB_UART_P</text>
<text x="114.2" y="127.4">USB_UART_N</text>
<text x="112" y="136.2">5VSYS</text>
<text x="197.9" y="136.2">3V3SYS</text>
<text x="54.5" y="164.3">GND</text>
<text x="162.6" y="164.3">GND</text>
<text x="199.5" y="164.3">GND</text>
</g>
<g font-size="2.3" fill="#0e0e0e">
<text x="114.2" y="38.3">U1</text>
<text x="114.2" y="40.8">CH344Q</text>
<text x="167.6" y="45.9">LED1</text>
<text x="184.3" y="47.2">R1</text>
<text x="182.9" y="52.3">330Ω</text>
<text x="167.6" y="58.6">LED2</text>
<text x="184.1" y="59.9">R2</text>
<text x="182.9" y="65">330Ω</text>
<text x="238.9" y="83.8">6.8kΩ</text>
<text x="238.9" y="79.2">R3</text>
<text x="194.1" y="89.2">6.8kΩ</text>
<text x="194.1" y="86.6">R4</text>
<text x="195.6" y="100.6">C1</text>
<text x="222.3" y="100.6">C2</text>
<text x="233.8" y="100.6">C3</text>
<text x="245.2" y="100.6">C4</text>
<text x="256.7" y="100.6">C5</text>
<text x="195.6" y="103.2">100nF</text>
<text x="222.3" y="103.2">100nF</text>
<text x="233.8" y="103.2">100nF</text>
<text x="245.2" y="103.2">100nF</text>
<text x="256.7" y="103.2">100nF</text>
<text x="36.6" y="127.4">J1</text>
<text x="140.9" y="133.7">U2</text>
<text x="140.9" y="136.2">RT8059GJ5</text>
<text x="166.3" y="135">L1</text>
<text x="166.3" y="137.5">VLS201612HBX-2R2M-1</text>
<text x="64.6" y="143.9">F1</text>
<text x="231.2" y="138">M1</text>
<text x="249" y="138">M2</text>
<text x="36.6" y="145.2">UX-150-ARG4</text>
<text x="64.6" y="146.4">MF-NSMF150-2</text>
<text x="86.2" y="147.7">D1</text>
<text x="107.8" y="147.7">C6</text>
<text x="118" y="147.7">C7</text>
<text x="129.2" y="147.7">6.8kΩ</text>
<text x="129.2" y="145.2">R5</text>
<text x="186.4" y="149">249kΩ</text>
<text x="186.4" y="146.4">R6</text>
<text x="204.5" y="147.7">C8</text>
<text x="231.2" y="147.2">M3</text>
<text x="236.3" y="145.2">M3 AH</text>
<text x="254.1" y="145.2">M3 AH</text>
<text x="86.2" y="150.3">LESD5Z5.0C-H</text>
<text x="107.8" y="150.3">1uF</text>
<text x="118" y="150.3">22uF</text>
<text x="119" y="154.3">C9</text>
<text x="172.7" y="155.6">R7</text>
<text x="204.5" y="150.3">10uF</text>
<text x="236.3" y="154.1">M3 AH</text>
<text x="119" y="161.5">NP</text>
<text x="172.7" y="160.2">54.9kΩ</text>
</g>
<g font-size="2.3" fill="#4c4c4c">
<text x="32.4" y="58.6">EC_CLKOUT</text>
<text x="26.1" y="76.5">UART_SERIAL_TX</text>
<text x="134.3" y="76.5">DAISY_OUT_TX</text>
<text x="134.3" y="73.9">DAISY_OUT_RX</text>
<text x="25.9" y="79">UART_SERIAL_RX</text>
<text x="134.3" y="91.7">UART_EC_RX</text>
<text x="134.3" y="94.3">UART_EC_TX</text>
<text x="29.9" y="101.9">UART_HID_RX</text>
<text x="30" y="99.4">UART_HID_TX</text>
</g>
</svg>
